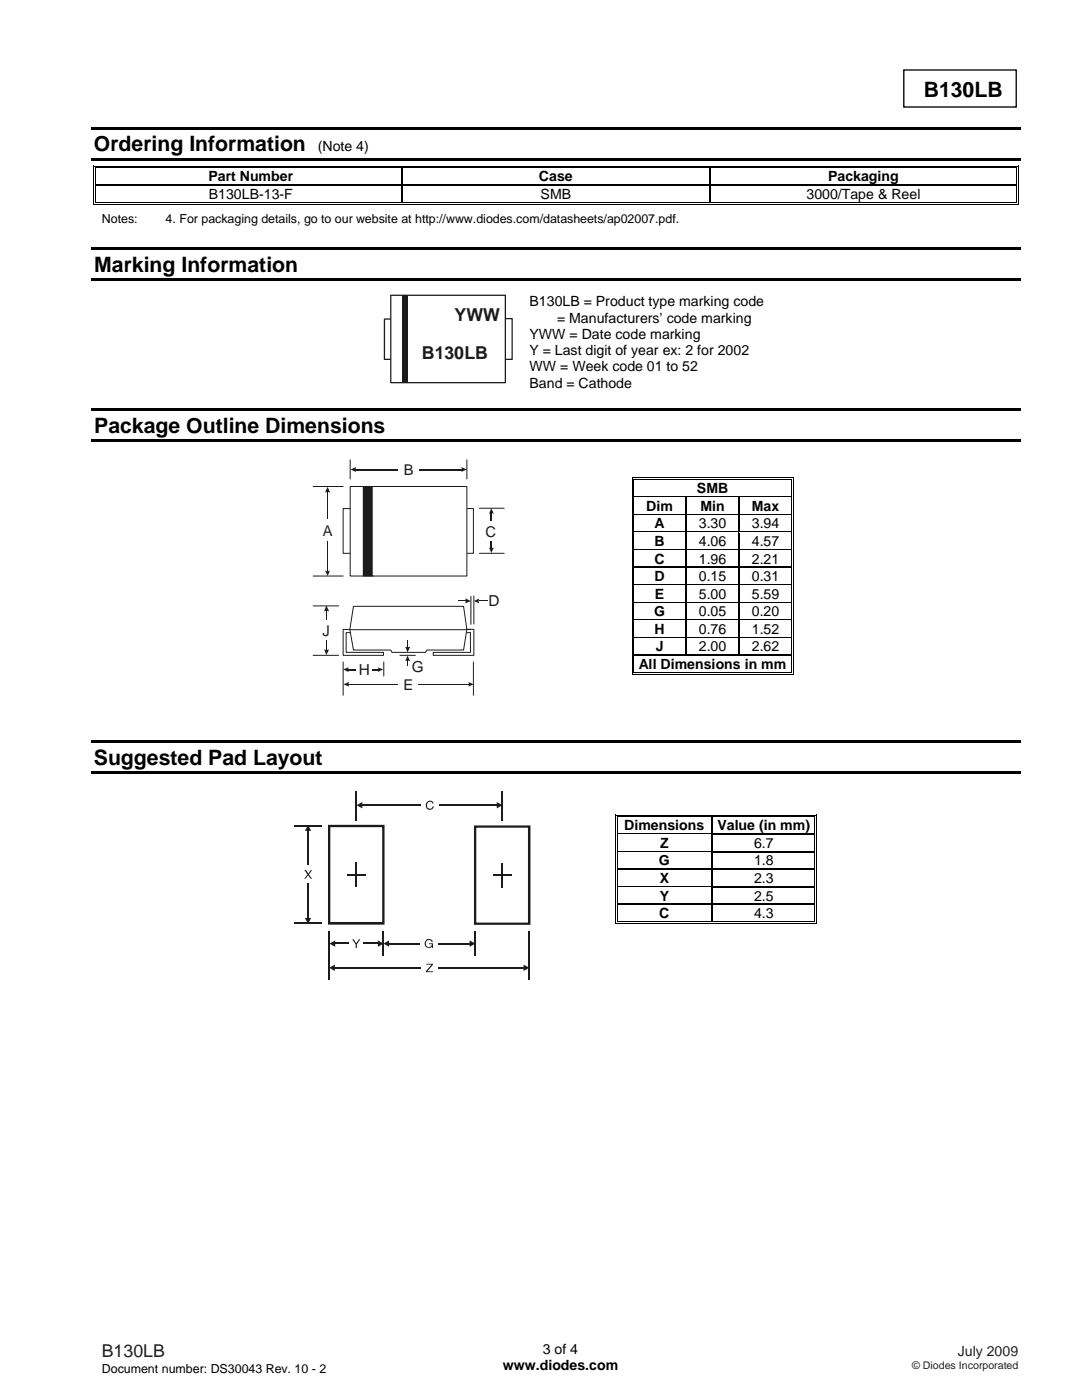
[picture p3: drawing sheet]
<svg xmlns="http://www.w3.org/2000/svg" width="216mm" height="279mm" viewBox="0 0 216 279" stroke-linecap="round" stroke-linejoin="round" font-family="sans-serif">
<path d="M180.3 14h22.5v7.4h-22.5z" fill="none" stroke="#000" stroke-width=".26"/>
<g fill="#000">
<path d="M18.2 25.4h185.5v.5h-185.5zM18.2 31.5h185.5v.5h-185.5zM18.6 33.1h.2v.5h-.2zM18.6 33.1h.5v.1h-.5zM18.6 36.8h.2v.3h-.2zM18.9 33.4h.2v.2h-.2zM18.9 36.8h.2v.3h-.2zM80.1 33.6h.3zM80.1 33.1h.5v.1h-.5zM80.1 33.4h.5v.2h-.5zM80.1 36.8h.3v.3h-.3zM141.5 33.6h.3z"/>
<path d="M141.5 33.1h.5v.1h-.5zM141.5 33.4h.5v.2h-.5zM141.5 36.8h.3v.3h-.3zM202.8 33.1h.5v.1h-.5zM202.8 33.4h.1v.2h-.1zM202.8 36.8h.1v.3h-.1zM203.1 33.1h.2v.5h-.2zM203.1 36.8h.2v.3h-.2zM18.3 49.4h185.4v.5h-185.4zM18.3 55.5h185.4v.5h-185.4zM18.6 40.7h.5v.2h-.5zM18.9 40.4h.2v.1h-.2z"/>
<path d="M80.1 40.4h.5v.1h-.5zM141.5 40.4h.5v.1h-.5zM202.8 40.7h.5v.2h-.5zM202.8 40.4h.1v.1h-.1zM203.1 40.4h.2v.5h-.2zM18.3 81.6h185.4v.5h-185.4zM18.3 87.6h185.4v.6h-185.4zM18.2 147.8h185.5v.5h-185.5zM18.2 153.9h185.5v.5h-185.5z"/>
</g>
<g fill="none" stroke="#000" stroke-width=".2">
<path d="M18.7 33.6v3.2M18.7 37.1v3.8M19 33.6v3.2M19 37.1v3.3M19.1 33.1h61M19.1 33.5h61M80.6 33.1h60.9M80.6 33.5h60.9M142 33.1h60.8M142 33.5h60.8M202.8 33.6v3.2M202.8 37.1v3.3"/>
<path d="M203.2 33.6v3.2M203.2 37.1v3.3M19.1 40.8h183.7M19.1 40.4h61M80.6 40.4h60.9M142 40.4h60.8"/>
</g>
<path d="M19.1 37h61M80.2 33.6v3.2M80.2 37.1v3.3M80.4 37h61.1M141.6 33.6v3.2M141.6 37.1v3.3M141.8 37h61" fill="none" stroke="#000" stroke-width=".25"/>
<g fill="#fff">
<path d="M126.6 95.8h31.2v3.3h-31.2z"/>
<path d="M126.7 95.8h31.1v3.3h-31.1z"/>
</g>
<path d="M126.1 95.3h.1v.5h-.1zM126.1 95.3h.5v.2h-.5zM126.4 95.6h.2v.2h-.2z" fill="#000"/>
<path d="M126.6 95.4h31.2M126.6 95.7h31.2" fill="none" stroke="#000" stroke-width=".2"/>
<path d="M126.6 95.8h31.2z" fill="#fff"/>
<path d="M157.8 95.3h.5v.2h-.5zM157.8 95.6h.2v.2h-.2zM158.2 95.3h.1v.5h-.1z" fill="#000"/>
<path d="M126.2 95.8v3.3M126.5 95.8v3.3M157.9 95.8v3.3M158.2 95.8v3.3" fill="none" stroke="#000" stroke-width=".2"/>
<g fill="#fff">
<path d="M126.6 99.3h10.2v3.3h-10.2z"/>
<path d="M126.7 99.3h9.9v3.3h-9.9z"/>
<path d="M137 99.3h10.4v3.3h-10.4z"/>
<path d="M137.2 99.3h10v3.3h-10z"/>
<path d="M147.6 99.3h10.2v3.3h-10.2z"/>
<path d="M147.8 99.3h10v3.3h-10z"/>
</g>
<path d="M126.1 99.1h.1v.2h-.1zM126.4 99.1h.2v.2h-.2z" fill="#000"/>
<path d="M126.6 99.2h10.2" fill="none" stroke="#000" stroke-width=".25"/>
<path d="M126.6 99.3h10.2z" fill="#fff"/>
<path d="M136.8 99.1h.2v.2h-.2z" fill="#000"/>
<path d="M137 99.2h10.4" fill="none" stroke="#000" stroke-width=".25"/>
<path d="M137 99.3h10.4z" fill="#fff"/>
<path d="M147.4 99.1h.2v.2h-.2z" fill="#000"/>
<path d="M147.6 99.2h10.2" fill="none" stroke="#000" stroke-width=".25"/>
<path d="M147.6 99.3h10.2z" fill="#fff"/>
<path d="M157.8 99.1h.2v.2h-.2zM158.2 99.1h.1v.2h-.1z" fill="#000"/>
<path d="M126.2 99.3v3.3M126.5 99.3v3.3M157.9 99.3v3.3M158.2 99.3v3.3" fill="none" stroke="#000" stroke-width=".2"/>
<path d="M136.9 99.3v3.3M147.5 99.3v3.3" fill="none" stroke="#000" stroke-width=".25"/>
<g fill="#fff">
<path d="M126.6 102.8h10.2v3.3h-10.2z"/>
<path d="M126.7 102.8h9.9v3.3h-9.9z"/>
<path d="M137 102.8h10.4v3.3h-10.4z"/>
<path d="M137.2 102.8h10v3.3h-10z"/>
<path d="M147.6 102.8h10.2v3.3h-10.2z"/>
<path d="M147.8 102.8h10v3.3h-10z"/>
</g>
<path d="M126.1 102.6h.1v.2h-.1zM126.4 102.6h.2v.2h-.2z" fill="#000"/>
<path d="M126.6 102.7h10.2" fill="none" stroke="#000" stroke-width=".25"/>
<path d="M126.6 102.8h10.2z" fill="#fff"/>
<path d="M136.8 102.6h.2v.2h-.2z" fill="#000"/>
<path d="M137 102.7h10.4" fill="none" stroke="#000" stroke-width=".25"/>
<path d="M137 102.8h10.4z" fill="#fff"/>
<path d="M147.4 102.6h.2v.2h-.2z" fill="#000"/>
<path d="M147.6 102.7h10.2" fill="none" stroke="#000" stroke-width=".25"/>
<path d="M147.6 102.8h10.2z" fill="#fff"/>
<path d="M157.8 102.6h.2v.2h-.2zM158.2 102.6h.1v.2h-.1z" fill="#000"/>
<path d="M126.2 102.8v3.3M126.5 102.8v3.3M157.9 102.8v3.3M158.2 102.8v3.3" fill="none" stroke="#000" stroke-width=".2"/>
<path d="M136.9 102.8v3.3M147.5 102.8v3.3" fill="none" stroke="#000" stroke-width=".25"/>
<g fill="#fff">
<path d="M126.6 106.3h10.2v3.3h-10.2z"/>
<path d="M126.7 106.3h9.9v3.3h-9.9z"/>
<path d="M137 106.3h10.4v3.3h-10.4z"/>
<path d="M137.2 106.3h10v3.3h-10z"/>
<path d="M147.6 106.3h10.2v3.3h-10.2z"/>
<path d="M147.8 106.3h10v3.3h-10z"/>
</g>
<path d="M126.1 106.1h.1v.3h-.1zM126.4 106.1h.2v.3h-.2z" fill="#000"/>
<path d="M126.6 106.2h10.2" fill="none" stroke="#000" stroke-width=".25"/>
<path d="M126.6 106.3l10.2 .1z" fill="#fff"/>
<path d="M136.8 106.1h.2v.3h-.2z" fill="#000"/>
<path d="M137 106.2h10.4" fill="none" stroke="#000" stroke-width=".25"/>
<path d="M137 106.3l10.4 .1z" fill="#fff"/>
<path d="M147.4 106.1h.2v.3h-.2z" fill="#000"/>
<path d="M147.6 106.2h10.2" fill="none" stroke="#000" stroke-width=".25"/>
<path d="M147.6 106.3l10.2 .1z" fill="#fff"/>
<path d="M157.8 106.1h.2v.3h-.2zM158.2 106.1h.1v.3h-.1z" fill="#000"/>
<path d="M126.2 106.4v3.2M126.5 106.4v3.2M157.9 106.4v3.2M158.2 106.4v3.2" fill="none" stroke="#000" stroke-width=".2"/>
<path d="M136.9 106.4v3.2M147.5 106.4v3.2" fill="none" stroke="#000" stroke-width=".25"/>
<g fill="#fff">
<path d="M126.6 109.9h10.2v3.2h-10.2z"/>
<path d="M126.7 109.9h9.9v3.2h-9.9z"/>
<path d="M137 109.9h10.4v3.2h-10.4z"/>
<path d="M137.2 109.9h10v3.2h-10z"/>
<path d="M147.6 109.9h10.2v3.2h-10.2z"/>
<path d="M147.8 109.9h10v3.2h-10z"/>
</g>
<path d="M126.1 109.6h.1v.3h-.1zM126.4 109.6h.2v.3h-.2z" fill="#000"/>
<path d="M126.6 109.7h10.2" fill="none" stroke="#000" stroke-width=".25"/>
<path d="M126.6 109.8l10.2 .1z" fill="#fff"/>
<path d="M136.8 109.6h.2v.3h-.2z" fill="#000"/>
<path d="M137 109.7h10.4" fill="none" stroke="#000" stroke-width=".25"/>
<path d="M137 109.8l10.4 .1z" fill="#fff"/>
<path d="M147.4 109.6h.2v.3h-.2z" fill="#000"/>
<path d="M147.6 109.7h10.2" fill="none" stroke="#000" stroke-width=".25"/>
<path d="M147.6 109.8l10.2 .1z" fill="#fff"/>
<path d="M157.8 109.6h.2v.3h-.2zM158.2 109.6h.1v.3h-.1z" fill="#000"/>
<path d="M126.2 109.9v3.2M126.5 109.9v3.2M157.9 109.9v3.2M158.2 109.9v3.2" fill="none" stroke="#000" stroke-width=".2"/>
<path d="M136.9 109.9v3.2M147.5 109.9v3.2" fill="none" stroke="#000" stroke-width=".25"/>
<g fill="#fff">
<path d="M126.6 113.4h10.2v3.2h-10.2z"/>
<path d="M126.7 113.4h9.9v3.2h-9.9z"/>
<path d="M137 113.4h10.4v3.2h-10.4z"/>
<path d="M137.2 113.4h10v3.2h-10z"/>
<path d="M147.6 113.4h10.2v3.2h-10.2z"/>
<path d="M147.8 113.4h10v3.2h-10z"/>
</g>
<path d="M126.1 113.1h.1v.3h-.1zM126.4 113.1h.2v.3h-.2z" fill="#000"/>
<path d="M126.6 113.2h10.2" fill="none" stroke="#000" stroke-width=".25"/>
<path d="M126.6 113.3l10.2 .1z" fill="#fff"/>
<path d="M136.8 113.1h.2v.3h-.2z" fill="#000"/>
<path d="M137 113.2h10.4" fill="none" stroke="#000" stroke-width=".25"/>
<path d="M137 113.3l10.4 .1z" fill="#fff"/>
<path d="M147.4 113.1h.2v.3h-.2z" fill="#000"/>
<path d="M147.6 113.2h10.2" fill="none" stroke="#000" stroke-width=".25"/>
<path d="M147.6 113.3l10.2 .1z" fill="#fff"/>
<path d="M157.8 113.1h.2v.3h-.2zM158.2 113.1h.1v.3h-.1z" fill="#000"/>
<path d="M126.2 113.4v3.2M126.5 113.4v3.2M157.9 113.4v3.2M158.2 113.4v3.2" fill="none" stroke="#000" stroke-width=".2"/>
<path d="M136.9 113.4v3.2M147.5 113.4v3.2" fill="none" stroke="#000" stroke-width=".25"/>
<g fill="#fff">
<path d="M126.6 116.9h10.2v3.2h-10.2z"/>
<path d="M126.7 116.9h9.9v3.2h-9.9z"/>
<path d="M137 116.9h10.4v3.2h-10.4z"/>
<path d="M137.2 116.9h10v3.2h-10z"/>
<path d="M147.6 116.9h10.2v3.2h-10.2z"/>
<path d="M147.8 116.9h10v3.2h-10z"/>
</g>
<path d="M126.1 116.6h.1v.3h-.1zM126.4 116.6h.2v.3h-.2z" fill="#000"/>
<path d="M126.6 116.7h10.2" fill="none" stroke="#000" stroke-width=".25"/>
<path d="M126.6 116.9h10.2z" fill="#fff"/>
<path d="M136.8 116.6h.2v.3h-.2z" fill="#000"/>
<path d="M137 116.7h10.4" fill="none" stroke="#000" stroke-width=".25"/>
<path d="M137 116.9h10.4z" fill="#fff"/>
<path d="M147.4 116.6h.2v.3h-.2z" fill="#000"/>
<path d="M147.6 116.7h10.2" fill="none" stroke="#000" stroke-width=".25"/>
<path d="M147.6 116.9h10.2z" fill="#fff"/>
<path d="M157.8 116.6h.2v.3h-.2zM158.2 116.6h.1v.3h-.1z" fill="#000"/>
<path d="M126.2 116.9v3.2M126.5 116.9v3.2M157.9 116.9v3.2M158.2 116.9v3.2" fill="none" stroke="#000" stroke-width=".2"/>
<path d="M136.9 116.9v3.2M147.5 116.9v3.2" fill="none" stroke="#000" stroke-width=".25"/>
<g fill="#fff">
<path d="M126.6 120.4h10.2v3.2h-10.2z"/>
<path d="M126.7 120.4h9.9v3.2h-9.9z"/>
<path d="M137 120.4h10.4v3.2h-10.4z"/>
<path d="M137.2 120.4h10v3.2h-10z"/>
<path d="M147.6 120.4h10.2v3.2h-10.2z"/>
<path d="M147.8 120.4h10v3.2h-10z"/>
</g>
<path d="M126.1 120.1h.1v.3h-.1zM126.4 120.1h.2v.3h-.2z" fill="#000"/>
<path d="M126.6 120.2h10.2" fill="none" stroke="#000" stroke-width=".25"/>
<path d="M126.6 120.4h10.2z" fill="#fff"/>
<path d="M136.8 120.1h.2v.3h-.2z" fill="#000"/>
<path d="M137 120.2h10.4" fill="none" stroke="#000" stroke-width=".25"/>
<path d="M137 120.4h10.4z" fill="#fff"/>
<path d="M147.4 120.1h.2v.3h-.2z" fill="#000"/>
<path d="M147.6 120.2h10.2" fill="none" stroke="#000" stroke-width=".25"/>
<path d="M147.6 120.4h10.2z" fill="#fff"/>
<path d="M157.8 120.1h.2v.3h-.2zM158.2 120.1h.1v.3h-.1z" fill="#000"/>
<path d="M126.2 120.4v3.2M126.5 120.4v3.2M157.9 120.4v3.2M158.2 120.4v3.2" fill="none" stroke="#000" stroke-width=".2"/>
<path d="M136.9 120.4v3.2M147.5 120.4v3.2" fill="none" stroke="#000" stroke-width=".25"/>
<g fill="#fff">
<path d="M126.6 123.9h10.2v3.2h-10.2z"/>
<path d="M126.7 123.9h9.9v3.2h-9.9z"/>
<path d="M137 123.9h10.4v3.2h-10.4z"/>
<path d="M137.2 123.9h10v3.2h-10z"/>
<path d="M147.6 123.9h10.2v3.2h-10.2z"/>
<path d="M147.8 123.9h10v3.2h-10z"/>
</g>
<path d="M126.1 123.6h.1v.3h-.1zM126.4 123.6h.2v.3h-.2z" fill="#000"/>
<path d="M126.6 123.8h10.2" fill="none" stroke="#000" stroke-width=".25"/>
<path d="M126.6 123.9h10.2z" fill="#fff"/>
<path d="M136.8 123.6h.2v.3h-.2z" fill="#000"/>
<path d="M137 123.8h10.4" fill="none" stroke="#000" stroke-width=".25"/>
<path d="M137 123.9h10.4z" fill="#fff"/>
<path d="M147.4 123.6h.2v.3h-.2z" fill="#000"/>
<path d="M147.6 123.8h10.2" fill="none" stroke="#000" stroke-width=".25"/>
<path d="M147.6 123.9h10.2z" fill="#fff"/>
<path d="M157.8 123.6h.2v.3h-.2zM158.2 123.6h.1v.3h-.1z" fill="#000"/>
<path d="M126.2 123.9v3.2M126.5 123.9v3.2M157.9 123.9v3.2M158.2 123.9v3.2" fill="none" stroke="#000" stroke-width=".2"/>
<path d="M136.9 123.9v3.2M147.5 123.9v3.2" fill="none" stroke="#000" stroke-width=".25"/>
<g fill="#fff">
<path d="M126.6 127.4h10.2v3.2h-10.2z"/>
<path d="M126.7 127.4h9.9v3.2h-9.9z"/>
<path d="M137 127.4h10.4v3.2h-10.4z"/>
<path d="M137.2 127.4h10v3.2h-10z"/>
<path d="M147.6 127.4h10.2v3.2h-10.2z"/>
<path d="M147.8 127.4h10v3.2h-10z"/>
</g>
<path d="M126.1 127.1h.1v.3h-.1zM126.4 127.1h.2v.3h-.2z" fill="#000"/>
<path d="M126.6 127.3h10.2" fill="none" stroke="#000" stroke-width=".25"/>
<path d="M126.6 127.4h10.2z" fill="#fff"/>
<path d="M136.8 127.1h.2v.3h-.2z" fill="#000"/>
<path d="M137 127.3h10.4" fill="none" stroke="#000" stroke-width=".25"/>
<path d="M137 127.4h10.4z" fill="#fff"/>
<path d="M147.4 127.1h.2v.3h-.2z" fill="#000"/>
<path d="M147.6 127.3h10.2" fill="none" stroke="#000" stroke-width=".25"/>
<path d="M147.6 127.4h10.2z" fill="#fff"/>
<path d="M126.1 130.6h.1v.3h-.1zM126.1 134.5h.5v.2h-.5zM126.4 130.6h.2v.3h-.2zM126.4 134.2h.2v.1h-.2zM157.8 127.1h.2v.3h-.2zM157.8 130.6h.2v.3h-.2zM157.8 134.5h.5v.2h-.5zM157.8 134.2h.2v.1h-.2zM158.2 127.1h.1v.3h-.1zM158.2 130.6h.1v.3h-.1zM158.2 134.2h.1v.5h-.1z" fill="#000"/>
<path d="M126.2 127.4v3.2M126.2 130.9v3.8M126.5 127.4v3.2M126.5 130.9v3.3M126.6 134.6h31.2M126.6 134.3h31.2M157.9 127.4v3.2M157.9 130.9v3.3M158.2 127.4v3.2M158.2 130.9v3.3" fill="none" stroke="#000" stroke-width=".2"/>
<path d="M126.6 130.8h31.2M136.9 127.4v3.2M147.5 127.4v3.2" fill="none" stroke="#000" stroke-width=".25"/>
<g fill="#fff">
<path d="M123.3 163.1h18.7v3.2h-18.7z"/>
<path d="M123.8 163.1h17.6v3.2h-17.6z"/>
</g>
<path d="M122.8 162.6h.2v.5h-.2zM122.8 162.6h.5v.2h-.5zM123.1 162.9h.2v.2h-.2z" fill="#000"/>
<path d="M123.3 162.7h18.7M123.3 163h18.7" fill="none" stroke="#000" stroke-width=".2"/>
<path d="M123.3 163.1h18.7z" fill="#fff"/>
<path d="M142 163.1h.2zM142 162.6h.5v.2h-.5zM142 162.9h.5v.2h-.5zM162.5 162.6h.5v.2h-.5zM162.5 162.9h.2v.2h-.2zM162.8 162.6h.2v.5h-.2z" fill="#000"/>
<path d="M122.9 163.1v3.2M123.2 163.1v3.2M142.5 162.7h20M142.5 163h20M162.6 163.1v3.2M162.9 163.1v3.2" fill="none" stroke="#000" stroke-width=".2"/>
<path d="M142.1 163.1v3.2" fill="none" stroke="#000" stroke-width=".25"/>
<g fill="#fff">
<path d="M123.3 166.6h18.7v3.3h-18.7z"/>
<path d="M123.8 166.6h17.6v3.3h-17.6z"/>
</g>
<path d="M122.8 166.3h.2v.3h-.2zM123.1 166.3h.2v.3h-.2z" fill="#000"/>
<path d="M123.3 166.5h18.7" fill="none" stroke="#000" stroke-width=".25"/>
<path d="M123.3 166.6h18.7z" fill="#fff"/>
<path d="M142 166.3h.2v.3h-.2zM162.5 166.3h.2v.3h-.2zM162.8 166.3h.2v.3h-.2z" fill="#000"/>
<path d="M142.1 166.6v3.3M142.2 166.5h20.3" fill="none" stroke="#000" stroke-width=".25"/>
<path d="M122.9 166.6v3.3M123.2 166.6v3.3M162.6 166.6v3.3M162.9 166.6v3.3" fill="none" stroke="#000" stroke-width=".2"/>
<g fill="#fff">
<path d="M123.3 170.1h18.7v3.3h-18.7z"/>
<path d="M123.8 170.1h17.6v3.3h-17.6z"/>
</g>
<path d="M122.8 169.9h.2v.2h-.2zM123.1 169.9h.2v.2h-.2z" fill="#000"/>
<path d="M123.3 170h18.7" fill="none" stroke="#000" stroke-width=".25"/>
<path d="M123.3 170.1h18.7z" fill="#fff"/>
<path d="M142 169.9h.2v.2h-.2zM162.5 169.9h.2v.2h-.2zM162.8 169.9h.2v.2h-.2z" fill="#000"/>
<path d="M142.1 170.1v3.3M142.2 170h20.3" fill="none" stroke="#000" stroke-width=".25"/>
<path d="M122.9 170.1v3.3M123.2 170.1v3.3M162.6 170.1v3.3M162.9 170.1v3.3" fill="none" stroke="#000" stroke-width=".2"/>
<g fill="#fff">
<path d="M123.3 173.6h18.7v3.3h-18.7z"/>
<path d="M123.8 173.6h17.6v3.3h-17.6z"/>
</g>
<path d="M122.8 173.4h.2v.3h-.2zM123.1 173.4h.2v.3h-.2z" fill="#000"/>
<path d="M123.3 173.5h18.7" fill="none" stroke="#000" stroke-width=".25"/>
<path d="M123.3 173.6l18.7 .1z" fill="#fff"/>
<path d="M142 173.4h.2v.3h-.2zM162.5 173.4h.2v.3h-.2zM162.8 173.4h.2v.3h-.2z" fill="#000"/>
<path d="M142.1 173.7v3.2M142.2 173.5h20.3" fill="none" stroke="#000" stroke-width=".25"/>
<path d="M122.9 173.7v3.2M123.2 173.7v3.2M162.6 173.7v3.2M162.9 173.7v3.2" fill="none" stroke="#000" stroke-width=".2"/>
<g fill="#fff">
<path d="M123.3 177.1h18.7v3.3h-18.7z"/>
<path d="M123.8 177.1h17.6v3.3h-17.6z"/>
</g>
<path d="M122.8 176.9h.2v.3h-.2zM123.1 176.9h.2v.3h-.2z" fill="#000"/>
<path d="M123.3 177h18.7" fill="none" stroke="#000" stroke-width=".25"/>
<path d="M123.3 177.1l18.7 .1z" fill="#fff"/>
<g fill="#000">
<path d="M142 176.9h.2v.3h-.2zM162.5 176.9h.2v.3h-.2zM162.8 176.9h.2v.3h-.2zM122.8 180.4h.2v.3h-.2zM122.8 184.3h.5v.1h-.5zM123.1 180.4h.2v.3h-.2zM123.1 183.9h.2v.2h-.2zM142 180.4h.2v.3h-.2zM142 183.9h.5v.2h-.5zM162.5 180.4h.2v.3h-.2zM162.5 184.3h.5v.1h-.5zM162.5 183.9h.2v.2h-.2z"/>
<path d="M162.8 180.4h.2v.3h-.2zM162.8 183.9h.2v.5h-.2z"/>
</g>
<path d="M142.1 177.2v3.2M142.2 177h20.3M123.3 180.5h18.7M142.1 180.7v3.2M142.2 180.5h20.3" fill="none" stroke="#000" stroke-width=".25"/>
<path d="M122.9 177.2v3.2M123.2 177.2v3.2M162.6 177.2v3.2M162.9 177.2v3.2M122.9 180.7v3.7M123.2 180.7v3.2M123.3 184.3h39.2M123.3 184h18.7M142.5 184h20M162.6 180.7v3.2M162.9 180.7v3.2" fill="none" stroke="#000" stroke-width=".2"/>
<path d="M68.5 133.6l1.1-.4-.1 .2 .1 .7z" fill-rule="evenodd" fill="#1f1a17"/>
<path d="M69.4 133.6h6.1" fill="none" stroke="#1f1a17" stroke-width=".21"/>
<path d="M75.3 133.2l1.2 .4-1.2 .5 .2-.2z" fill-rule="evenodd" fill="#1f1a17"/>
<path d="M71 131.8h3.1v3.3h-3.1z" fill="#fff"/>
<path d="M93 101.5h1.5v8.9h-1.6" fill="none" stroke="#1f1a17" stroke-width=".2"/>
<path d="M69.9 97.1h23.3v17.9h-23.3z" fill="#fff"/>
<path d="M69.9 97.1h23.3v17.9h-23.3zM69.9 101.5h-1.4v8.9h1.4" fill="none" stroke="#1f1a17" stroke-width=".2"/>
<path d="M72.5 97.1h1.8v17.9h-1.8z" fill="#1f1a17"/>
<path d="M62.5 97.1h6M69.9 91.8v3.8M72.5 97.1h1.8v17.9h-1.8zM93.2 91.8v3.8M62.5 115h6M74.3 115h.1M95.7 101.4h4.9M95.7 110.4h4.9" fill="none" stroke="#1f1a17" stroke-width=".2"/>
<path d="M65.4 97.2l.4 1.1h-.9z" fill-rule="evenodd" fill="#1f1a17"/>
<path d="M65.4 98.1v15.9" fill="none" stroke="#1f1a17" stroke-width=".2"/>
<g fill="#1f1a17">
<path d="M64.9 113.8l.2 .2 .7-.2-.4 1.2z" fill-rule="evenodd"/>
<path d="M69.9 93.7l1.2-.5a.84 .84 0 0 0 0 1z" fill-rule="evenodd"/>
</g>
<path d="M70.9 93.7h21.3" fill="none" stroke="#1f1a17" stroke-width=".21"/>
<g fill="#1f1a17">
<path d="M92 93.2l1.2 .5-1.2 .5 .2-.3z" fill-rule="evenodd"/>
<path d="M98 101.4l.6 1.2-.4-.2-.6 .2z" fill-rule="evenodd"/>
</g>
<path d="M98.1 102.4v7" fill="none" stroke="#1f1a17" stroke-width=".21"/>
<path d="M97.6 109.2l.2 .2 .8-.2-.6 1.2z" fill-rule="evenodd" fill="#1f1a17"/>
<g fill="#fff">
<path d="M63.8 103.7h3.1v4.3h-3.1z"/>
<path d="M79.5 92.1h4v3.4h-4z"/>
<path d="M96.6 104.1h2.7v3.9h-2.7z"/>
</g>
<path d="M70.5 121h22l.7 4.6-.7 4.1h-7.3l-.3 .5h-6.7l-.2-.5h-7.5l-.7-4.1z" fill-rule="evenodd" fill="#fff"/>
<path d="M62.5 130.8h5.1M62.5 120.9h5.1M70.5 121h22l.7 4.6-.7 4.1h-7.3l-.3 .5h-6.7l-.2-.5h-7.5l-.7-4.1zM93.2 125.7l-24.7-.1v5.2h8v-.6h-7.4v-3.9h.8M93.9 125.6h-.7h1.4v5.2h-8.2v-.6h7.5v-3.9h-.7" fill="none" stroke="#1f1a17" stroke-width=".2"/>
<path d="M65.1 120.9l.6 1.1h-1z" fill-rule="evenodd" fill="#1f1a17"/>
<path d="M65.2 121.9v7.8" fill="none" stroke="#1f1a17" stroke-width=".2"/>
<path d="M64.7 129.6l.3 .1 .7-.1-.6 1.1z" fill-rule="evenodd" fill="#1f1a17"/>
<path d="M94 119v5.6M94.6 119v5.5" fill="none" stroke="#1f1a17" stroke-width=".2"/>
<g fill="#1f1a17">
<path d="M91.4 119.8h1.6v.2h-1.6z"/>
<path d="M95.5 119.8h1.7v.2h-1.7z"/>
</g>
<g fill="#1f1a17">
<path d="M92.8 119.4l1.2 .6-1.2 .4z" fill-rule="evenodd"/>
<path d="M94.6 120l1.1-.6-.2 .3 .2 .7z" fill-rule="evenodd"/>
</g>
<path d="M68.5 132.1v6.6M94.5 132.1v6.6" fill="none" stroke="#1f1a17" stroke-width=".2"/>
<path d="M68.5 136.6l1.2-.5-.2 .3 .2 .6z" fill-rule="evenodd" fill="#1f1a17"/>
<path d="M69.5 136.6h24.1" fill="none" stroke="#1f1a17" stroke-width=".2"/>
<path d="M93.4 136.1l1.2 .5-1.2 .4 .2-.2z" fill-rule="evenodd" fill="#1f1a17"/>
<path d="M76.6 132.1v2.8M79.8 130.8h3.1" fill="none" stroke="#1f1a17" stroke-width=".2"/>
<g fill="#1f1a17">
<path d="M81.3 127.7h.1v1.5h-.1z"/>
<path d="M81.3 131.8h.1v1.1h-.1z"/>
</g>
<g fill="#1f1a17">
<path d="M80.9 129.1l.4 .1 .6-.1-.6 1.1z" fill-rule="evenodd"/>
<path d="M81.3 130.9l.6 1.1-.3-.2-.7 .2z" fill-rule="evenodd"/>
</g>
<g fill="#fff">
<path d="M79.5 134.9h3.9v3.4h-3.9z"/>
<path d="M63.5 123.9h2.9v3.8h-2.9z"/>
</g>
<g fill="#1f1a17">
<path d="M65.7 164.6h10.8v.5h-10.8zM76.5 164.6h.2v.2h-.2zM76.3 164.8h.4v19.5h-.4zM76.5 184.3h.2v.2h-.2zM65.7 184h10.8v.5h-10.8zM65.4 184.3h.3v.2h-.3zM65.4 164.8h.5v19.5h-.5zM65.4 164.6h.3v.2h-.3z"/>
<path d="M94.8 164.7h10.8v.5h-10.8zM105.6 164.7h.3v.3h-.3zM105.3 165h.6v19.3h-.6zM105.6 184.3h.3v.3h-.3zM94.8 184.1h10.8v.5h-10.8zM94.6 184.3h.2v.3h-.2zM94.6 165h.4v19.3h-.4zM94.6 164.7h.2v.3h-.2z"/>
</g>
<path d="M71.1 157.8v5.9M100.2 157.8v5.9" fill="none" stroke="#1f1a17" stroke-width=".23"/>
<path d="M71.1 160.7l1.2-.6v1.2l-1.2-.6 1.2-.6z" fill-rule="evenodd" fill="#1f1a17"/>
<path d="M72.2 160.7h27" fill="none" stroke="#1f1a17" stroke-width=".23"/>
<path d="M99.1 160.1l1.2 .6-1.2 .6v-1.2l1.2 .6z" fill-rule="evenodd" fill="#1f1a17"/>
<path d="M58.7 164.8h5.4" fill="none" stroke="#1f1a17" stroke-width=".21"/>
<path d="M58.7 184.3h5.4" fill="none" stroke="#1f1a17" stroke-width=".28"/>
<path d="M61.5 164.7l.6 1.1h-1.3l.7-1.1 .6 1.1z" fill-rule="evenodd" fill="#1f1a17"/>
<path d="M61.5 165.7v17.6" fill="none" stroke="#1f1a17" stroke-width=".28"/>
<path d="M60.8 183.2h1.3l-.6 1.1 .6-1.1-.6 1.1z" fill-rule="evenodd" fill="#1f1a17"/>
<path d="M65.7 185.9v9.7M105.6 185.9v9.7" fill="none" stroke="#1f1a17" stroke-width=".23"/>
<path d="M94.8 185.9v4.8" fill="none" stroke="#1f1a17" stroke-width=".28"/>
<path d="M76.5 185.9v4.8" fill="none" stroke="#1f1a17" stroke-width=".21"/>
<path d="M65.7 193.1l1.1-.6v1.3l-1.1-.7 1.1-.6z" fill-rule="evenodd" fill="#1f1a17"/>
<path d="M66.8 193.2h37.8" fill="none" stroke="#1f1a17" stroke-width=".23"/>
<g fill="#1f1a17">
<path d="M104.5 192.5l1.1 .6-1.1 .7v-1.3l1.1 .6z" fill-rule="evenodd"/>
<path d="M76.5 188.3l1.1-.6v1.3l-1.1-.7 1.1-.6z" fill-rule="evenodd"/>
</g>
<path d="M77.5 188.3h16.3" fill="none" stroke="#1f1a17" stroke-width=".21"/>
<g fill="#1f1a17">
<path d="M93.7 187.7l1.2 .6-1.2 .7v-1.3l1.2 .6z" fill-rule="evenodd"/>
<path d="M65.7 188.3l1.2-.6v1.3l-1.2-.7 1.2-.6z" fill-rule="evenodd"/>
</g>
<path d="M66.8 188.3h8.7" fill="none" stroke="#1f1a17" stroke-width=".28"/>
<path d="M75.4 187.7l1.2 .6-1.2 .7v-1.3l1.2 .6z" fill-rule="evenodd" fill="#1f1a17"/>
<path d="M84 190.7h3.3v4.9h-3.3z" fill="#fff"/>
<path d="M85.1 192.3h1.3v.2l-1.1 1.3h1.1v.2h-1.4v-.2l1.1-1.3h-1z" fill-rule="evenodd" fill="#1f1a17"/>
<path d="M58.8 172.8h5.4v3.4h-5.4z" fill="#fff"/>
<path d="M60.7 173.7h.4l.4 .6 .5-.6h.3l-.7 .8 .7 .9h-.3l-.5-.7-.5 .7h-.3l.7-.9z" fill-rule="evenodd" fill="#1f1a17"/>
<path d="M84 157.7h3.4v6h-3.4z" fill="#fff"/>
<path d="M85.3 160a.74 .74 0 0 1 1.2 .4h-.2a.61 .61 0 0 0-.9-.3 .61 .61 0 0 0-.2 .9 .56 .56 0 0 0 .6 .4 .56 .56 0 0 0 .5-.5h.3a.85 .85 0 0 1-1.2 .7 .85 .85 0 0 1-.4-1.3z" fill-rule="evenodd" fill="#1f1a17"/>
<g fill="#fff">
<path d="M83.8 185.8h3.5v4.9h-3.5z"/>
<path d="M69.8 185.8h2.7v4.9h-2.7z"/>
</g>
<g fill="#1f1a17">
<path d="M85.1 187.6a.8 .8 0 0 1 1.2 .4h-.2v-.2a.67 .67 0 0 0-1.1 .4 .67 .67 0 0 0 .9 .7l.3-.5h-.6v-.1h.8v.9h-.2v-.2a.89 .89 0 0 1-1.3-.1 .89 .89 0 0 1 .2-1.3z" fill-rule="evenodd"/>
<path d="M70.3 187.5h.3l.5 .8 .5-.8h.3l-.7 1v.7h-.2v-.7z" fill-rule="evenodd"/>
</g>
<path d="M69.2 174.6h3.7M71.1 172.1v4.9M100.2 172.2v4.9" fill="none" stroke="#1f1a17" stroke-width=".23"/>
<path d="M98.3 174.7h3.8" fill="none" stroke="#1f1a17" stroke-width=".28"/>
<path d="M78 58.9h22.8v17.5h-22.8z" fill="#fff"/>
<path d="M78 58.9h22.8v17.5h-22.8z" fill="none" stroke="#1f1a17" stroke-width=".25"/>
<path d="M79 64.1h4.3v3.9h-4.3z" fill="#fff"/>
<path d="M77.9 63.7h-1.2v8h1.2" fill="none" stroke="#1f1a17" stroke-width=".25"/>
<path d="M80.2 58.9h1.1v17.4h-1.1z" fill="#1f1a17"/>
<path d="M100.9 63.6h1.3v8.1h-1.2" fill="none" stroke="#1f1a17" stroke-width=".25"/>
<g font-size="4.2">
<text x="184.3" y="19.3">B130LB</text>
<text x="18.7" y="30.2">Ordering Information</text>
<text x="18.8" y="54.2">Marking Information</text>
<text x="18.8" y="86.4">Package Outline Dimensions</text>
<text x="18.7" y="152.6">Suggested Pad Layout</text>
</g>
<g font-size="3.6" fill="#1f1a17">
<text x="90.7" y="64">YWW</text>
<text x="84.2" y="71.6">B130LB</text>
</g>
<text font-size="3.5" fill="#231f20" x="20.3" y="270.9">B130LB</text>
<g font-size="3" fill="#1f1a17">
<text x="80.6" y="94.8">B</text>
<text x="64.4" y="106.9">A</text>
<text x="96.9" y="107.1">C</text>
<text x="97.5" y="121">D</text>
<text x="64.3" y="126.9">J</text>
<text x="71.6" y="134.7">H</text>
<text x="80.5" y="137.7">E</text>
<text x="82.2" y="134.1">G</text>
</g>
<g font-size="2.8">
<text x="63.4" y="30.2">(Note 4)</text>
<text x="41.6" y="36.2">Part Number</text>
<text x="41.7" y="39.7">B130LB-13-F</text>
<text x="107.5" y="36.2">Case</text>
<text x="107.9" y="39.7">SMB</text>
<text x="160.9" y="39.7">3000/Tape &amp; Reel</text>
<text x="165.2" y="36.2">Packaging</text>
<text x="105.7" y="61.1">B130LB = Product type marking code</text>
<text x="111.2" y="64.4">= Manufacturers’ code marking</text>
<text x="105.7" y="67.6">YWW = Date code marking</text>
<text x="105.7" y="70.9">Y = Last digit of year ex: 2 for 2002</text>
<text x="105.7" y="74.1">WW = Week code 01 to 52</text>
<text x="105.7" y="77.4">Band = Cathode</text>
<text x="128.9" y="101.9">Dim</text>
<text x="139.1" y="98.4">SMB</text>
<text x="139.8" y="101.9">Min</text>
<text x="150" y="101.9">Max</text>
<text x="130.6" y="105.4">A</text>
<text x="139.4" y="105.4">3.30</text>
<text x="150" y="105.4">3.94</text>
<text x="130.6" y="108.9">B</text>
<text x="130.6" y="112.5">C</text>
<text x="139.4" y="108.9">4.06</text>
<text x="139.4" y="112.5">1.96</text>
<text x="150" y="108.9">4.57</text>
<text x="150" y="112.5">2.21</text>
<text x="130.6" y="116">D</text>
<text x="130.7" y="119.5">E</text>
<text x="139.4" y="116">0.15</text>
<text x="139.4" y="119.5">5.00</text>
<text x="150" y="116">0.31</text>
<text x="150" y="119.5">5.59</text>
<text x="130.5" y="123">G</text>
<text x="139.4" y="123">0.05</text>
<text x="150" y="123">0.20</text>
<text x="130.6" y="126.5">H</text>
<text x="130.8" y="130">J</text>
<text x="139.4" y="126.5">0.76</text>
<text x="139.4" y="130">2.00</text>
<text x="150" y="126.5">1.52</text>
<text x="150" y="130">2.62</text>
<text x="127.4" y="133.5">All Dimensions in mm</text>
<text x="124.6" y="165.7">Dimensions</text>
<text x="143.2" y="165.7">Value (in mm)</text>
<text x="131.5" y="172.7">G</text>
<text x="131.7" y="169.2">Z</text>
<text x="150.5" y="172.7">1.8</text>
<text x="150.5" y="169.2">6.7</text>
<text x="131.6" y="176.2">X</text>
<text x="131.6" y="179.7">Y</text>
<text x="150.5" y="176.2">2.3</text>
<text x="150.5" y="179.7">2.5</text>
<text x="131.6" y="183.3">C</text>
<text x="150.5" y="183.3">4.3</text>
<text x="100.3" y="273.5">www.diodes.com</text>
<text x="108.3" y="270.2">3 of 4</text>
</g>
<text font-size="2.8" fill="#231f20" x="191.1" y="270.6">July 2009</text>
<g font-size="2.5">
<text x="20.3" y="44.6">Notes:</text>
<text x="33.1" y="44.6">4. For packaging details, go to our website at http://www.diodes.com/datasheets/ap02007.pdf.</text>
<text x="20.3" y="274">Document number: DS30043 Rev. 10 - 2</text>
</g>
<text font-size="2.1" fill="#231f20" x="182" y="273.2">© Diodes Incorporated</text>
</svg>
